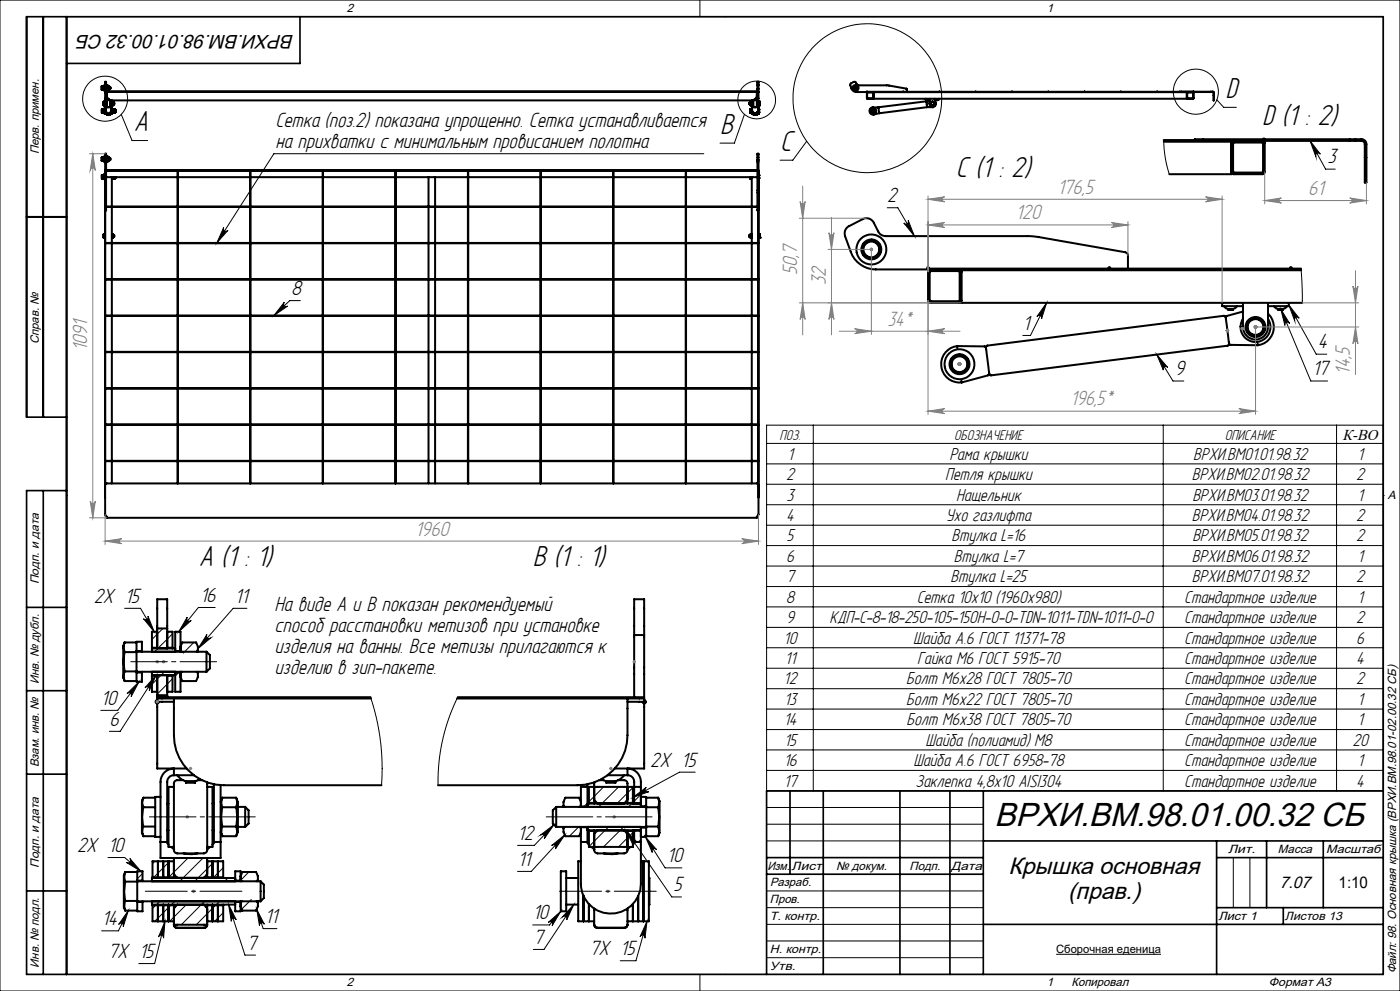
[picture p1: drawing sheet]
<svg xmlns="http://www.w3.org/2000/svg" width="420mm" height="297mm" viewBox="0 0 420 297" stroke-linecap="round" stroke-linejoin="round" font-family="sans-serif">
<g fill="none" stroke="#000" stroke-width=".6">
<path d="M30.6 26.1v.6M30.6 26.7v.2M30.6 25.8v.3M30.6 25.8v1.1M30.6 25.8h.5v1.2h-.2v-1.2M30.6 26.7h.3M30.6 26.1h.3M30.6 26.9h.3M30.6 32.7v.3M30.6 33v.5M30.6 33.5v.3M30.6 32.7v1.1"/>
<path d="M30.6 32.7h.5v1.2l-.2-1.2M30.6 33.5h.3M30.6 33h.3M30.6 33.8h.3M31.1 33.5h.3M31.1 32.9h.3M31.1 26.7h.3M31.1 26.1h.3M31.1 30.7v.6M31.1 31.3v.3M31.1 30.4v.3M31.1 30.4v1.2"/>
<path d="M31.1 31.3h.4M31.1 30.7h.4M31.1 30.4h.5M31.1 31.6h.4M31.4 32.8v.9M31.5 30.4v1.2h.1M31.5 25.5h-.1v1.8h.1M31.5 27.4v.1M31.5 27.5l.1 .1M31.5 25.6v2M31.5 25.6v-1.1h.3v1.1M31.5 27.6v2h.9"/>
<path d="M31.5 27.6h.5M31.5 27.5h.2M31.5 27.4h196M31.5 25.6h.3M31.6 32.3v1.8M31.6 32.3h-.2v1.8h.6M31.6 31.8v1.2a.9 .9 0 0 0 .9 .9 .9 .9 0 0 0 .9-.9v-1.2M31.6 31.8h.2M31.7 33.4v.7zM31.8 25.5h.4v1.8h-.4M31.8 25.6v1.8M31.8 31.4h.1"/>
<path d="M31.8 30.6h.1M31.8 31.8l.1 .1M31.9 33.7v.4M32 31.9v.1M32 25.5v1.8M32 26h.1M32 26.8h.1M32 34.3l.1 .1M32 30.1v1.8M32 34.3h.1M32 32h1M32 29.8l-.2 .2v1.8"/>
<path d="M32 29.8l-.1-.2-.3 .3v1.9M32 27.5v1.1a1.57 1.57 0 0 0 1.5 1.5h192a1.57 1.57 0 0 0 1.5-1.5v-1.1M32 33.8v.5M32 29.8h.6M32.1 25.5v1.8M32.1 29.8l.3 .1M32.1 34.4h.8M32.2 26.8l.1 .1M32.3 26.1v.6M32.3 25.8v.3M32.3 26.7v.2M32.3 26.7h.7"/>
<path d="M32.3 25.8l-.1 .1M32.3 25.8h.4M32.3 26.9h.4M32.3 29.9l-.3 .1v2M32.3 32.1h.4M32.4 29.9h.3M32.7 25.8v1.1M32.7 29.9h.2M32.8 29.9h-.1M33 34.3l-.1 .1M33 30h.1M33 26.1v.6"/>
<path d="M33 30.1h.2v1.8h-.2M33 34.3h.1M33 30v2M33 26.1h-.7M33 33.8v.5M33.1 31.9l-.1 .1M33.2 33.7v.4M33.2 31.4h.1M33.2 30.6h.1M33.2 30.1v1.7h.2M33.3 31.8l-.1 .1M33.4 33.4v.7"/>
<path d="M33.4 32.3l.1 1.8h-.5M33.4 30.1v1.7M33.4 31.5l.1 .1M33.5 31.3v.3M33.5 30.4v.3M33.5 30.7v.6M33.5 31.3h.7M33.5 30.7h.7M33.5 30.4l-.1 .2M33.5 30.4h.4M33.5 31.6h.4M33.5 32.8h.4"/>
<path d="M33.5 33.7h.4M33.9 30.4v1.2M34 32.7v1.2h-.1v-1.2h.6M34 33.7l.1 .1M34.1 32.7v.3M34.1 33v.5M34.1 33.5v.3M34.1 33.5h.5M34.1 32.7l-.1 .1M34.1 33h.4M34.1 33.8h.4M34.2 30.7v.6"/>
<path d="M34.5 32.7v.3M34.5 33v.8M34.5 32.7v1.1M34.6 32.9h.1M34.6 32.9v.6M224.9 30.7v.6M224.9 31.3h.7M224.9 30.7h.7M225 32.7h.2v1.2h-.2zM225.2 30.4v1.2M225.2 30.4h.4M225.2 31.6h.4"/>
<path d="M225.2 32.8h.4M225.2 33.7h.4M225.6 32.3v1.8h.4M225.6 31.3v.3M225.6 30.7v.6M225.6 30.4v.3M225.6 32.3h.1M225.6 30.4v.2M225.6 31.8v1.2a.9 .9 0 0 0 .9 .9 .9 .9 0 0 0 .9-.9v-1.2M225.6 30.1v1.7M225.6 31.5v.1M225.6 31.8h.2"/>
<path d="M225.7 33.4v.7M225.8 31.8l.1 .1M225.8 30.1v1.7M225.8 31.4h.1M225.8 30.6h.1M225.9 33.7v.4M226 31.9v.1M226 34.3l.1 .1M226 30.1v1.8M226 34.3h.1M226 32h1M226 30v2"/>
<path d="M226 33.8v.5M226.1 30h-.1M226.1 34.4h.8M226.2 29.9h.1M226.3 32.1h.5M226.4 29.9h.3M226.4 29.8h.6M226.8 29.9l.2 .1v2M226.9 29.8l-.6 .1M227 34.3l-.1 .1M227 30.1v1.8M227 34.3h.1"/>
<path d="M227 29.8l.2-.2 .2 .3v1.9M227 29.8l.2 .1v1.9M227 27.6h.5M227 33.8v.5M227.1 31.9l-.1 .1M227.2 33.7v.4M227.2 31.4h.1M227.2 30.6h.1M227.2 25.6v1.8M227.2 25.6v-1.1h.3v1.1M227.2 25.6h.3M227.2 31.8h.2"/>
<path d="M227.3 31.8l-.1 .1M227.4 33.4v.7M227.4 27.5h.1M227.4 32.3h.3v1.8h-.7M227.4 30.4h.6M227.5 27.6h.1M227.5 32.3v1.8M227.5 27.5l.1 .1M227.5 27.4v.1M227.5 25.6v2M227.5 27.6v2h-.8M227.6 30.4v1.2h-.2"/>
<path d="M227.6 31.3h.4M227.6 30.7h.4M227.6 31.6h.4M227.7 32.8h.1M227.7 33.7h.1M227.7 32.8v.9M228 31.3v.3M228 30.7v.6M228 30.4v.3M228 30.4v1.2M260.1 27.5h.1M260.1 27.5v2l1.8 .1 .1-.2"/>
<path d="M260.1 27.5h98M260.2 27.7h1.8l-.1 1.8h-1.7zM261.8 32.2v.1M261.8 32.2a1.1 1.1 0 0 0-.9 1.2 1.1 1.1 0 0 0 1.2 1M261.8 32.2l1.7 .1M262 27.6v.1M262 29.4v.2h94.1v-.2M262 27.7v1.7M262.1 34.3v.1M263.5 32.3l.2 1.5M263.5 32.2v.1M263.7 33.8l-1.6 .6"/>
<path d="M263.7 33.8h.1M270.9 27.5h.1M272.1 27.5l-.1-.9-5.7-1h-8.9l-.9-1.1-1.3 .6-.1 .4 .3 1a1.6 1.6 0 0 0 1.5 1.1h107M277.7 29.6v.2h1.2M277.8 29.8l.3 .1M277.9 30.4l-14.4 1.8M277.9 30.5l.2 1.5M277.9 30.4v.1M278.1 29.9h.2M278.1 32l-14.4 1.8M278.1 32l1.8 .1M278.1 32h.1"/>
<path d="M278.6 29.8l-.3 .1M278.9 30.5a.9 .9 0 0 0 .8 1.4 .9 .9 0 0 0 .8-1.4M278.9 30.1l-1 .4M278.9 29.6v1.4a.76 .76 0 0 0 .8 .8 .76 .76 0 0 0 .8-.8v-1.4M279.8 32l.1 .1M280.5 30.2a1.13 1.13 0 0 1-.6 1.9M280.8 29.8l.3 .1M281.1 29.9h.2M281.6 29.8l-.3 .1M281.7 29.6v.2h-1.2M281.8 27.5h.1M292.7 27.5h.1"/>
<path d="M303.6 27.5h.1M314.4 27.5h.1M325.3 27.5h.1M336.2 27.5h.1M347.1 27.5h.1M356.1 27.6v.1M356.1 27.7v1.7M356.2 27.7h1.8l-.1 1.8h-1.7zM358 27.5h.1M358.1 27.5l-.1 2.1h-1.8l-.1-.2M363.9 27.5h-10M363.9 27.5l.3 .3v2.3l-.1-2.4-.2-.1"/>
<path d="M363.9 27.5v.1M30.5 47.2h.1M30.5 47.2v1M30.5 48.2h.1M30.5 48.2h.4M30.6 53.5h.1M30.6 47.2v.5M30.6 47.7v.5M30.6 53.4v.1M30.6 47.2h.3M30.6 47.7h.3M30.6 52.5v.5"/>
<path d="M30.6 53v.5M30.6 53h.3M30.6 53.5h.3M30.9 47.1h.2v1.2h-.2zM30.9 52.5h-.3v.9M30.9 52.4l.2 1.2zM31.1 53.3h.3M31.1 52.7h.3M31.1 48h.3M31.1 47.4h.3M31.4 52.6v.8M31.5 52.1v1.8"/>
<path d="M31.5 46.8h-.1v1.8h.1M31.5 46.1h.3v17h-.3zM31.5 51.1v98M31.8 46.8h.4v1.8h-.4M31.8 53.1h1.7M31.8 51.1h195.4M31.8 51h195.4M32 46.8v1.8M32 47.3h.1M32 48.1h.1M32.1 46.8v1.8M32.2 47.2h.1"/>
<path d="M32.2 48.1v.1M32.2 48.2h.5M32.3 47.2v.5M32.3 47.7v.5M32.3 47.2h.4M32.3 47.7h.4M32.7 47.7v.5M32.7 47.2v.5M32.7 47.2l.1 .9M32.8 48h.2M32.8 47.4h.2M32.8 48.1l-.1 .1"/>
<path d="M33 47.4v.6M33.5 53.4h.4M33.5 53.1h19.8M33.5 53.1v8.8M33.9 53.1v.5h.1v-.5l.1 .4M34 53.4v.1M34 53.5h.5M34.5 53.1v.4M34.6 53.1l-.1 .4M34.6 53.3h.1M34.6 53.1v.2M34.7 53.1l-.1 .2"/>
<path d="M53.3 51.1v10.8M53.4 51.1v10.8M53.4 53.1h21.6M75 51.1v10.8M75.1 51.1v10.8M75.1 53.1h21.7M96.8 51.1v10.8M96.9 51.1v10.8M96.9 53.1h21.7M118.6 51.1v10.8M118.7 51.1v10.8M118.7 53.1h9.9"/>
<path d="M128.6 53.1h1.9M128.6 53.1v8.8M130.5 53.1v8.8M130.5 53.1h9.9M140.4 51.1v10.8M140.5 51.1v10.8M140.5 53.1h21.6M162.1 51.1v10.8M162.2 51.1v10.8M162.2 53.1h21.7M183.9 51.1v10.8M184 51.1v10.8"/>
<path d="M184 53.1h21.7M205.7 51.1v10.8M205.8 51.1v10.8M205.8 53.1h19.7M225 53.1v.5h.2v-.5M225.2 53.4h.3M225.5 53.1h1.7M225.5 53.1v8.8M227.5 51.1h.1M227.5 57v.7M227.6 52.1v1.8M227.7 52.6h.1"/>
<path d="M227.7 53.4h.1M227.7 52.6v.8M349.1 42h30.3v.5h-30.3M369.4 51.5v.7h-18.6M369.4 42.5v.5M369.4 43v8.5M369.6 42.5l-.2 .5M370 42.8l8.8-.1 .1 8.9-8.9 .1zM379 42a.26 .26 0 0 1 0-.4 .26 .26 0 0 1 .4 0 .26 .26 0 0 1-.1 .4M379.2 42.5l.2 .3v8.8l-.3 .5-9.1 .1-.4-.2-.2-.5M379.4 42.2h29M408.4 41.7h-50v.3"/>
<path d="M408.4 41.7a1.45 1.45 0 0 1 1.5 1.5v11.5h-.5v-11.5a.97 .97 0 0 0-1-1M408.4 41.7v.5M8 65h12M31.1 71.2h.1M31.1 71.2h.4M31.1 70.7v.5M31.1 70.2v1M31.1 70.2v.5M31.1 70.7h.4M31.1 70.2h.4M31.5 70.1v1.2M31.5 70.1h.1"/>
<path d="M31.5 71.3h.1M31.5 72.8h196l-196 .1M31.5 72.8v.1M31.6 63.1v9.7M31.6 72.9v10.8M31.8 62h195.4M31.8 61.9h195.4M33.5 70.7h.4M33.5 71.2h.4M33.5 70.2h.4M33.5 62v10.8M33.5 72.9v10.8"/>
<path d="M33.9 70.7v.5M33.9 70.2v.5M33.9 70.2h.1M33.9 70.2v1M34 71h.2M34 70.4h.2M34.2 70.4v.6M53.3 62v10.8M53.3 72.9v10.8M53.4 62v10.8M53.4 72.9v10.8M75 62v10.8"/>
<path d="M75 72.9v10.8M75.1 62v10.8M75.1 72.9v10.8M96.8 62v10.8M96.8 72.9v10.8M96.9 62v10.8M96.9 72.9v10.8M118.6 62v10.8M118.6 72.9v10.8M118.7 62v10.8M118.7 72.9v10.8M128.6 62v10.8"/>
<path d="M128.6 72.9v10.8M130.5 62v10.8M130.5 72.9v10.8M140.4 62v10.8M140.4 72.9v10.8M140.5 62v10.8M140.5 72.9v10.8M162.1 62v10.8M162.1 72.9v10.8M162.2 62v10.8M162.2 72.9v10.8M183.9 62v10.8"/>
<path d="M183.9 72.9v10.8M184 62v10.8M184 72.9v10.8M205.7 62v10.8M205.7 72.9v10.8M205.8 62v10.8M205.8 72.9v10.8M224.9 70.4v.6M224.9 71h.2M224.9 70.4h.2M225.1 70.2h.1M225.1 70.2v1"/>
<path d="M225.1 71.2h.4M225.2 70.2v.5M225.2 70.7v.5M225.2 70.7h.3M225.2 70.2h.3M225.5 62v10.8M225.5 72.9v10.8M227.5 63.1v9.7M227.5 72.9v10.8M227.5 62.9l-.3 .2v-17h.3v108.2l-.5 .6v.3h-195v-.3l-.5-.6v-5.2M227.6 70.1v1.2M227.6 70.7h.4"/>
<path d="M227.6 71.2h.4M227.6 70.2h.4M228 71.2h.1M228 70.7v.5M228 70.2v.5M228 70.2v1M258.9 73.3l2.5-1.4 2.5 1.4v2.9l-2.5 1.4-.5-.2-2-1.2zM31.5 83.7h196l-196 .1M31.5 83.7v.1M31.5 94.6h196l-196 .1M31.5 94.6v.1M31.6 83.8v10.8"/>
<path d="M31.6 94.7v10.7M33.5 83.8v10.8M33.5 94.7v10.7M53.3 83.8v10.8M53.3 94.7v10.7M53.4 83.8v10.8M53.4 94.7v10.7M75 83.8v10.8M75 94.7v10.7M75.1 83.8v10.8M75.1 94.7v10.7M96.8 83.8v10.8"/>
<path d="M96.8 94.7v10.7M96.9 83.8v10.8M96.9 94.7v10.7M118.6 83.8v10.8M118.6 94.7v10.7M118.7 83.8v10.8M118.7 94.7v10.7M128.6 83.8v10.8M128.6 94.7v10.7M130.5 83.8v10.8M130.5 94.7v10.7M140.4 83.8v10.8"/>
<path d="M140.4 94.7v10.7M140.5 83.8v10.8M140.5 94.7v10.7M162.1 83.8v10.8M162.1 94.7v10.7M162.2 83.8v10.8M162.2 94.7v10.7M183.9 83.8v10.8M183.9 94.7v10.7M184 83.8v10.8M184 94.7v10.7M205.7 83.8v10.8"/>
<path d="M205.7 94.7v10.7M205.8 83.8v10.8M205.8 94.7v10.7M225.5 83.8v10.8M225.5 94.7v10.7M227.5 83.8v10.8M227.5 94.7v10.7M278.6 80.5a.25 .25 0 0 0-.1-.4 .25 .25 0 0 0-.4 .2 .25 .25 0 0 0 .3 .3M278.6 81l-.2 .3v8.9l.2 .4 .6 .2h8.5l.5-.2 .2-.6M279 81.3h8.8v8.9h-8.8zM288.2 81l.2 .5M288.4 90v.8h102.3"/>
<path d="M288.4 81v.5M288.4 81.5v8.5M332.7 80.5a.25 .25 0 0 1-.1-.4 .25 .25 0 0 1 .4 0 .25 .25 0 0 1 0 .4M338.4 80.5v-3.9a.97 .97 0 0 0-.8-1l-26-4.6-2.6-.2h-43.3a2.57 2.57 0 0 1-2.2-1.4l-1.4-2.6a2.43 2.43 0 0 0-3.3-1.1l-4.1 2.1a2.44 2.44 0 0 0-1.2 3l1.7 4.7a8 8 0 0 0 7.5 5.2h15.7M366.6 90.8v1h6.3M367.1 91.8a2.73 2.73 0 0 0 4.1 0M367.7 95.2l-.1-.4-.4-.2-71.1 9-.3 .6M367.7 95.2l1 7.7M368.5 92.6v.3h1.4v-.3M372.9 95.5a4.5 4.5 0 0 0 3.7 7 4.5 4.5 0 0 0 3.8-7M372.9 93.4l-4.8 1.3-.4 .5M372.9 90.8v7.2a3.8 3.8 0 0 0 3.7 3.8 3.8 3.8 0 0 0 3.8-3.8v-7.2"/>
<path d="M374.2 96.6l2.5-1.5 2.5 1.5v2.8l-2.5 1.5-1.6-.9-.9-.6zM380.4 94a5.5 5.5 0 0 1 1.5 5.7 5.5 5.5 0 0 1-4.6 3.8M382.2 91.8a2.69 2.69 0 0 0 4 0M383.5 92.6v.3h1.3v-.3M386.6 90.8v1h-6.2M387.1 80.5a.26 .26 0 0 1-.1-.4 .26 .26 0 0 1 .4 0 .26 .26 0 0 1 0 .4M390.3 80.5h-111.9v.5h111.9M31.5 105.4h196l-196 .1M31.5 105.4v.1M31.5 116.3h196l-196 .1M31.5 116.3v.1M31.6 105.5v10.8"/>
<path d="M31.6 116.4v10.8M33.5 105.5v10.8M33.5 116.4v10.8M53.3 105.5v10.8M53.3 116.4v10.8M53.4 105.5v10.8M53.4 116.4v10.8M75 105.5v10.8M75 116.4v10.8M75.1 105.5v10.8M75.1 116.4v10.8M96.8 105.5v10.8"/>
<path d="M96.8 116.4v10.8M96.9 105.5v10.8M96.9 116.4v10.8M118.6 105.5v10.8M118.6 116.4v10.8M118.7 105.5v10.8M118.7 116.4v10.8M128.6 105.5v10.8M128.6 116.4v10.8M130.5 105.5v10.8M130.5 116.4v10.8M140.4 105.5v10.8"/>
<path d="M140.4 116.4v10.8M140.5 105.5v10.8M140.5 116.4v10.8M162.1 105.5v10.8M162.1 116.4v10.8M162.2 105.5v10.8M162.2 116.4v10.8M183.9 105.5v10.8M183.9 116.4v10.8M184 105.5v10.8M184 116.4v10.8M205.7 105.5v10.8"/>
<path d="M205.7 116.4v10.8M205.8 105.5v10.8M205.8 116.4v10.8M225.5 105.5v10.8M225.5 116.4v10.8M227.5 105.5v10.8M227.5 116.4v10.8M285.4 107.7l2.4-1.4 2.5 1.4v2.9l-2.5 1.4-1.5-.8-.9-.6zM287.2 103.7v.5M287.2 103.7a5.5 5.5 0 0 0-4.8 6.2 5.5 5.5 0 0 0 6.1 4.7M287.2 103.7l8.2 .1 .4 .4M288.4 114.1l.1 .5"/>
<path d="M295.8 104.2l1 7.7M296.8 111.9l-.4 .6-7.9 2.1M368.7 102.9l-.1 .5-.3 .2-71 8.9-.5-.2v-.4M368.7 102.9l.5 .5 8.1 .1M377.3 103v.5M31.5 127.2h196l-196 .1M31.5 127.2v.1M31.5 138.1h196l-196 .1M31.5 138.1v.1M31.6 127.3v10.8M31.6 138.2v7M33.5 127.3v10.8"/>
<path d="M33.5 138.2v6.7M53.3 127.3v10.8M53.3 138.2v6.7M53.4 127.3v10.8M53.4 138.2v6.7M75 127.3v10.8M75 138.2v6.7M75.1 127.3v10.8M75.1 138.2v6.7M96.8 127.3v10.8M96.8 138.2v6.7M96.9 127.3v10.8"/>
<path d="M96.9 138.2v6.7M118.6 127.3v10.8M118.6 138.2v6.7M118.7 127.3v10.8M118.7 138.2v6.7M128.6 127.3v10.8M128.6 138.2v6.7M130.5 127.3v10.8M130.5 138.2v6.7M140.4 127.3v10.8M140.4 138.2v6.7M140.5 127.3v10.8"/>
<path d="M140.5 138.2v6.7M162.1 127.3v10.8M162.1 138.2v6.7M162.2 127.3v10.8M162.2 138.2v6.7M183.9 127.3v10.8M183.9 138.2v6.7M184 127.3v10.8M184 138.2v6.7M205.7 127.3v10.8M205.7 138.2v6.7M205.8 127.3v10.8"/>
<path d="M205.8 138.2v6.7M225.5 127.3v10.8M225.5 138.2v6.7M227.5 127.3v10.8M227.5 138.2v7M227.5 149v.1M227.5 145.4l-.4-.5h-195.2l-.4 .4v3.8M227.5 149.1h.1M37.4 192.5l-.3 1.8 .3 1.1M37.4 195.4a13.3 13.3 0 0 0 0 5.8M37.4 192.5l-.4 1.1v9.5l.4 1M37.4 192.5h3.6"/>
<path d="M37.4 195.4h3.6M41 195.1l.1 .2h20.8M41 195.1h1.6M42.6 195.3v-3h-1.6v12h1.6v-2.8M45.6 194.1h1.6M45.6 194.3h7M47.2 188.3v-8.7h3v8.7M47.2 189.3h-1.6v6M47.2 188.3v6M47.2 188.3h3M47.2 194.3h3M50.2 189.3h1.6v5"/>
<path d="M50.2 194.1h1.6M50.2 188.3v6M52.6 195.1h1.6M54.2 195.1v.2M54.2 193.8l.5-1.3h4.1l.6 1.3v1.1M54.2 195.1v-5.8h-1.6v6M54.2 194.9l.3 .4M59.4 194.9v.4M59.4 194.9l-.4 .4M61.9 195.3v6M61.9 195.3l1.1 1v4l-1.1 1M190.3 190.3v18.6"/>
<path d="M190.3 190.3v-10.7h3v10.7M190.3 190.3h3M193.3 190.3v18.6M37.4 201.2l-.3 1.7 .3 1.2M37.4 204.1h3.6M37.4 201.2h3.6M41 201.5h1.6M42.6 201.3v.2M45.6 201.3v6h1.6M45.6 202.5h1.6M45.6 202.3h7M47.2 208.9v.4"/>
<path d="M47.2 209.8a.5 .5 0 0 0-.5 .5 .5 .5 0 0 0 .5 .5 .5 .5 0 0 0 .5-.5M47.2 210.8v19.5h8.8M47.2 209.3v1h5M47.2 209.3h64.1M47.2 208.9h64M47.2 202.3v6.6M47.2 208.3h3M50.2 202.5h1.6M50.2 202.3v6.6M51.8 202.3v5h-1.6M52.2 209.3v2.4a43.9 43.9 0 0 0 .7 13.3 15 15 0 0 0 14.3 10.3h47.2M52.6 201.3v6h1.6v-6"/>
<path d="M52.6 201.5h1.6M54.5 201.3l-.3 .4M59 201.3l.4 .4M59.4 201.3v.4M59.4 201.7v1.1l-.6 1.3h-4.1l-.5-1.3M61.9 201.3h-20.7l-.2 .3M137.1 209.3h56.2M137.3 208.9h56M188.2 209.3v2.4a43.9 43.9 0 0 1-.7 13.3 15 15 0 0 1-14.3 10.3h-41.8M193.3 208.9v.4M193.3 209.8a.5 .5 0 0 1 .4 .5 .5 .5 0 0 1-.4 .5 .5 .5 0 0 1-.5-.5M193.3 210.8v19.5h-8.9"/>
<path d="M193.3 209.3v1h-5.1M43 239.1l-.3 1.7 .3 1.1M43 239.1l-.4 1v9.5l.4 1M43 239.1h3.6M48.2 238.8h-1.6v12h1.6M52.2 235.8h-1.6v18h1.6M52.2 232.3v-2a4 4 0 0 0-4 4v18M52.2 232.3a1.99 1.99 0 0 0-2 2v18h-2M52.2 232.3h6M53.2 232.3a5.3 5.3 0 0 0 6.7 1.2M55 233.8h-1.8a1.06 1.06 0 0 0-1 1.4v19.8l.3 .5 .7 .3h8l.6-.3 .4-.7-.1-20.3M55.8 234.1v.5h2.7v-.5"/>
<path d="M59.3 233.8h1.3M62.2 235.8h1.5v18h-1.5M64.2 235v17.3h2M66.2 235.3v17M66.7 239.1l-.3 1.7 .3 1.1M66.7 239.1l-.5 1.2M66.7 239.1h4.1M70.8 239.1l.4 1.7-.4 1.1M70.8 239.1a7.4 7.4 0 0 1 .6 4.5v4.6a3.2 3.2 0 0 1-.6 2.4M174.3 235.8h1.9M174.3 235.3v6.5M176.2 235v6.8"/>
<path d="M178.3 235.8h9.9M178.3 239.4l.1 .5 .8 .9M178.3 235.8h-1.6v5M178.3 235.8v5M178.3 234.5v1.3M179.8 233.8h1.3M181.9 234.1v.5h2.7v-.5M182.2 232.3h6M185.4 233.8h1.9a1.45 1.45 0 0 1 .9 2M187.3 232.3a5.3 5.3 0 0 1-6.8 1.2M188.2 239.4l-.1 .5-.8 .9M188.2 232.3v-2a4 4 0 0 1 4.1 4v7.5"/>
<path d="M188.2 232.3a1.99 1.99 0 0 1 2.1 2v6.5M188.2 235.8h1.7v5M188.2 235.8v5M190.3 235.8h2M192.3 238.8h1.6v12h-1.6M193.9 239.1h3.5M197.4 239.1l.3 1.1-.3 1.7M197.4 239.1a11.6 11.6 0 0 1 .5 5.1v5.4l-.5 1M43 247.7l-.3 1.7 .3 1.2M43 241.9a12 12 0 0 0 0 5.8M43 247.7h3.6M43 250.6h3.6"/>
<path d="M43 241.9h3.6M47.4 258.1v5M48.2 252.3v4.8h18v-4.8M49 258.1v5M49.9 252.3l.7 .8M50.2 240.8h.4M50.2 248.8h.4M50.6 258.1v5M51.3 253.8l1 .8M52.2 257.2v5.9M52.2 258.1h-6.4v5M55 255.8l2.6 .2 1.7-.2"/>
<path d="M62.2 257.2v5.9M62.2 258.1h4.8v5M63 253.8l-.8 .7M63.7 240.8h.5M63.7 248.8h.5M63.7 258.1v5M64.5 252.3l-.8 .8M65.4 258.1v5M66.2 249.3l.5 1.3M66.7 247.7l-.3 1.7 .3 1.2M66.7 241.9a13.3 13.3 0 0 0 0 5.8M66.7 247.7h4.1"/>
<path d="M66.7 250.6h4.1M66.7 241.9h4.1M70.8 247.7l.4 1.7-.4 1.2M70.8 241.9a13.3 13.3 0 0 1 0 5.8M71.4 247.8h2.2M71.4 241.8h2.2M73.6 241.8v6M73.6 241.8l1 1v4l-1 1M166.9 247.8h26.7l.3 .3M166.9 241.8v6M166.9 241.8l-1.1 1v4l1.1 1M169.1 247.8v.4"/>
<path d="M169.1 241.5v.3M169.1 248.2v1.1l.5 1.3h4.1l.6-1.3M169.1 241.5l.3 .3M169.4 247.8l-.3 .4M173.9 247.8l.4 .4M174.3 258.1h-.8v18h4.8M174.3 247.8v17.1a9 9 0 0 0 9 8.9 9 9 0 0 0 9-8.9v-17.1M174.3 240.3l-.6-1.2h-4.1l-.5 1.2v1.2M174.3 241.5l-.4 .3M174.3 241.7h1.9M174.3 247.9h1.9M176 252.3l.7 .8"/>
<path d="M176.2 240.8h16.1M176.2 248.8h16.1M176.2 247.8v4.5h-1.9M176.7 248.8v5h1.6M176.7 249h1.6M176.7 240.6h1.6M177.4 253.8l1 .8M178.3 253.8v.8a1.07 1.07 0 0 0 .9 1.2h8.1a1.6 1.6 0 0 0 .9-2M178.3 253.8h9.9M178.3 248.8v5M179.2 248.9l-.7 .8-.2 .6M179.2 240.8h.1"/>
<path d="M179.2 248.8v.1M179.2 240.8h8.1M181.1 255.8l2.6 .2 1.7-.2M187.3 248.9l.8 .8 .1 .6M187.3 240.8h.1M187.3 248.8v.1M188.2 249h1.7M188.2 240.6h1.7M188.2 248.8v5M189.1 253.8l-.9 .7M189.9 248.8v5h-1.7M190.3 248.8v3.5h2"/>
<path d="M190.3 240.8h2M190.5 252.3l-.6 .8M192.3 258.1h2.4v18h-6.5M192.3 248h1.6M192.3 241.6h1.6M193 258.1v18M193.9 241.6l-.2 .2h-26.8M193.9 247.7h3.5M193.9 250.6h3.5M193.9 241.9h3.5M197.4 247.7l.3 1.2-.3 1.7M197.4 241.9a13.3 13.3 0 0 1 0 5.8"/>
<path d="M37.6 261.3l-.3 1.8 .3 1.1M37.6 264.2a13.3 13.3 0 0 0 0 5.8M37.6 270l-.3 1.7 .3 1.2M37.6 261.3l-.5 1.1v9.5l.5 1M37.6 261.3h3.6M37.6 272.9h3.6M37.6 264.2h3.6M37.6 270h3.6M41.2 263.9l.1 .2h36.9M41.2 263.9h1.6M41.2 270.3h1.6M42.8 270.1v.2"/>
<path d="M42.8 264.1v-3h-1.6v12h1.6v-2.8M45.6 270.1v1h25M45.8 262.9h6.4M45.8 271.3h6.4M45.8 271.1v5h6.4M47.4 271.1v5M49 271.1v5M50.6 271.1v5M52.2 277.1a.96 .96 0 0 0 1 1h8a.96 .96 0 0 0 1-1M52.2 277.1l.3 .7 .7 .2h8l.6-.2 .4-.7M52.2 277.1h10M52.2 261.7l.1 .5 .9 .9"/>
<path d="M52.2 271.1v6M53.2 271.2l-.9 .8-.1 .6M53.2 263.1h.1M53.2 271.1v.1M53.2 271.2h8M61.2 271.2l.7 .8 .3 .6M61.2 263.1h.1M61.2 271.1v.1M62.2 261.7l-.1 .4-.9 1M62.2 262.9h4.8M62.2 271.3h4.8M62.2 271.1v6"/>
<path d="M63.7 271.1v5M65.4 271.1v5M67 271.1v5h-4.8M70.6 270.1v3h1.6v-3M70.6 263.9h1.6M70.6 270.3h1.6M70.6 263.1h-25v1M72.2 263.9v.2M72.2 262.6l.5-1.3h4.1l.6 1.3v1.1M72.2 263.7l.3 .4M72.2 263.9v-2.8h-1.6v3M72.5 270.1l-.3 .4"/>
<path d="M77 270.1l.4 .4M77.4 263.7v.4M77.4 270.1v.4M77.4 270.5v1.1l-.6 1.3h-4.1l-.5-1.3M77.4 263.7l-.4 .4M78.2 270.1h-36.8l-.2 .3M78.2 264.1v6M78.2 264.1l1 1v4l-1 1M168.2 261.1h1.7v12h-1.7zM169.9 271.1h3.6M169.9 263.1h3.6M175 268.6v7.5"/>
<path d="M176.7 271v5.1M178.3 272.3v4.8a.96 .96 0 0 0 .9 1h8.1a.96 .96 0 0 0 .9-1v-4.8M178.3 277.1l.3 .7 .6 .2h8.1l.6-.2 .3-.7M189.9 271v5.1M191.5 268.6v7.5M194.7 263.1h.1v8h-.1"/>
<circle cx="256.6" cy="26.4" r=".61"/>
<circle cx="256.7" cy="26.4" r=".55"/>
<circle cx="256.7" cy="26.4" r=".48"/>
<circle cx="256.7" cy="26.4" r=".9"/>
<circle cx="261.9" cy="33.3" r=".61"/>
<circle cx="261.9" cy="33.3" r=".48"/>
<circle cx="262" cy="33.3" r=".89"/>
<circle cx="262" cy="33.3" r=".55"/>
<circle cx="279.7" cy="31" r=".48"/>
<circle cx="279.7" cy="31" r=".61"/>
<circle cx="279.7" cy="31.1" r=".56"/>
<circle cx="261.4" cy="74.8" r="2.99"/>
<circle cx="261.4" cy="74.8" r="4.5"/>
<circle cx="261.4" cy="74.8" r="2.38"/>
<circle cx="376.6" cy="98" r="2.39"/>
<circle cx="376.7" cy="98" r="2.99"/>
<circle cx="287.8" cy="109.2" r="2.38"/>
<circle cx="287.8" cy="109.2" r="4.5"/>
<circle cx="287.9" cy="109.2" r="2.99"/>
</g>
<g fill="none" stroke="#000" stroke-width=".3">
<path d="M0 0h420v297h-420zM20 5h395v287h-395zM210 0v5M217.5 5h.1M36.4 34.3l3.2 7.8h4.7M223.3 34.3l-3 8.6h-4.3M365.1 29.9l2 2.3h3.8M211.1 46.1h-128.9l-17.1 26.7M242 42.3l-4.2 5.7h-3.8M349.1 42l.5 5.3 1.2 4.9M393 42.2l3.1 4a.77 .77 0 0 0-1-.3 .77 .77 0 0 0-.3 1.1zM393 42.2l4.7 8.5h2.9"/>
<path d="M67.1 68.2a.77 .77 0 0 0 .3 1 .77 .77 0 0 0 1-.2l-3.3 3.8zM266.2 62.3h3.1l5 8.5M271.1 66.8a.76 .76 0 0 0 1.1 .3 .76 .76 0 0 0 .3-1.1l1.8 4.8zM85.3 90.6a.76 .76 0 0 0 0 1 .76 .76 0 0 0 1 .1l-4.1 2.9zM90.1 90.1h-3.2l-4.7 4.5M314 90.8l-4.9 9.7h-2.3M314 90.8l-1.5 4.8a.77 .77 0 0 0-.4-1 .77 .77 0 0 0-1 .3zM384.2 92.6l9 21.6h5.1M384.2 92.6l2.7 4.4a.76 .76 0 0 0-1-.4 .76 .76 0 0 0-.4 .9zM386.6 91.4l8.3 14.7h3.1M386.6 91.4l3.1 4a.77 .77 0 0 0-1-.3 .77 .77 0 0 0-.3 1zM390.3 80.5l.4 10.3"/>
<path d="M347 106.3l4.9 7.9h3.2M347 106.3l3.3 3.8a.76 .76 0 0 0-1-.2 .76 .76 0 0 0-.3 1zM230 132.9h185M230 139h185M244 127.4v109.6M349 127.4v109.6M401 127.4v109.6M415 127.4h-185v109.6h185M20 148.5h.1M230 145.1h185M230 151.3h185M230 157.4h185"/>
<path d="M415 148.5h.1M230 163.5h185M230 169.6h185M230 175.8h185M37.4 182.3h4.8l4 7M42.6 194.7l-.5 .4M43 185.4a.78 .78 0 0 0 1.1 .2 .78 .78 0 0 0 .3-1l1.8 4.7zM47.4 194.3l-1 1M48.9 188.3l-3.3 3.4M51.8 189.9l-4.4 4.4M56.2 185a.78 .78 0 0 0 .1 1 .78 .78 0 0 0 1.1-.1l-3.8 3.4zM58.1 192.5l-3.1 3.3"/>
<path d="M62.1 190.1a.78 .78 0 0 0 .1 1.1 .78 .78 0 0 0 1.1 0l-3.9 3.2zM64.6 182.1h-5.1l-5.9 7.2M74.1 182.3h-4.1l-10.6 12.1M230 181.9h185M230 188h185M230 194.1h185M38.1 207.9l3.6-3.6-2.4 4.5a.77 .77 0 0 0-.2-1 .77 .77 0 0 0-1 .1zM41.7 204.3l-6.4 8.6h-5.1M46.8 202.3l-10.7 16.9h-3.3M46.8 202.3l-2 4.7a.76 .76 0 0 0-.3-1.1 .76 .76 0 0 0-1 .2zM48.3 202.4l-2.7 2.7M49.4 201.3l-1 1"/>
<path d="M51.8 203.4l-4.6 4.6M53.7 201.5l-1.1 1.1M111.2 208.9l1.6 5.8 1.4 7.8 .5 7.2-.3 5.6M137.3 208.9l-2.5 5.8-1.9 6.3-1.2 7-.3 7.3M230 200.3h185M230 206.4h185M230 212.5h185M230 218.6h185M181.1 235.8l-4.4 4.5M185.6 235.8l-5 5M189.9 239l4-3.1a.77 .77 0 0 0-.3 1.1 .77 .77 0 0 0 1 .3zM189.9 236l-4.8 4.8"/>
<path d="M192 238.4l-1.7 1.7M208.6 231.4h-4.8l-13.9 7.6M230 224.8h185M230 230.9h185M32.4 257h5l4.9 4.1M38.9 257.3l3.4 3.8-4.3-2.6a.78 .78 0 0 0 1-.2 .78 .78 0 0 0-.1-1zM46.5 258.1l-.7 .7M50.9 258.1l-4.8 4.8M56.4 257.1l-5.8 5.8M60.9 257.1l-5.9 6M64.4 258.1l-5 5M162.2 250.3l4-3.1-2.9 4.1a.77 .77 0 0 0-.1-1 .77 .77 0 0 0-1 0z"/>
<path d="M165.5 253.4l3.9-3.2-2.8 4.2a.76 .76 0 0 0-.1-1 .76 .76 0 0 0-1 0zM166.2 247.2l-5.9 6.2h-5M169.4 250.2l-10 11h-4.1M173.7 247.7l-2.9 2.9M176.2 240.7l-1 1M176.9 249l-.2 .2M180.6 240.8l-1 1M181.5 248.9l-4.8 4.8M182.6 247.8l-1 1M186 248.9l-5 4.9M187 247.8l-.9 1M187.8 248.8l13.7 20h2.9"/>
<path d="M187.8 248.8l3.4 3.7a.76 .76 0 0 0-1-.1 .76 .76 0 0 0-.2 1zM188.6 250.8l-3 3M189.5 240.8l-.9 1M189.9 240.6h-.1M189.9 249.5l-.6 .6M192.3 251.6l-.8 .7M193.6 250.8l5.9 9.3h5.1M193.6 250.8l3.4 3.8a.76 .76 0 0 0-1.1-.1 .76 .76 0 0 0-.2 1zM193.9 250l-.9 .8M193.9 241l-.6 .6M230 242h65M230 247h65"/>
<path d="M230 252h65M370 257v15M375 257v15M38.5 272.9l-3 6.1h-5M38.5 272.9l-1.5 4.8a.77 .77 0 0 0-.4-1 .77 .77 0 0 0-1 .4zM42.8 261.8l-1.6 1.6M45.9 263.1l-.3 .4M46.7 271.3l-.9 1M47.9 270.1l-1 1M49.5 276.1l-3.1 12.7h-4.8M49.5 276.1l-.4 5.1a.78 .78 0 0 0-.6-.9 .78 .78 0 0 0-.9 .5zM51.2 271.3l-4.8 4.8"/>
<path d="M52.4 270.1l-1 1M54.9 263.1l-1 1M55.8 271.2l-4.9 4.9M59.4 263.1l-1 1M60.3 271.2l-5.9 5.9M61.4 270.1l-1 1M64.7 271.3l-5.8 5.8M65.9 270.1l-1 1M67 260.1l-2.9 2.8M67 273.5l-2.6 2.6M68.4 263.1l-1 1M68.6 271.1l4.9 15.1h3.2"/>
<path d="M68.6 271.1l2.3 4.6a.78 .78 0 0 0-1-.5 .78 .78 0 0 0-.5 .9zM72.2 272.8l-.3 .3M72.2 263.8l-.1 .1M74.6 261.3l-2.4 2.5M75.4 269.6l-2.9 2.9M76.6 272.9h.1M77 272.5l2 5.8h4.1M77 272.5l2.3 4.5a.77 .77 0 0 0-.9-.4 .77 .77 0 0 0-.5 .9zM77 272.4l-.1 .2M164.5 276.5l3.7-3.4-2.6 4.4a.76 .76 0 0 0-.1-1.1 .76 .76 0 0 0-1 .1zM168.2 273.1l-3.3 4.1h-5.1M172.1 271.1l-8.9 13.4h-3.2"/>
<path d="M172.1 271.1l-2.1 4.6a.78 .78 0 0 0-.2-1 .78 .78 0 0 0-1.1 .1zM194.1 276.1l-3.3 11.8h-4.7M194.1 276.1l-.6 5.1a.77 .77 0 0 0-.5-1 .77 .77 0 0 0-1 .5zM230 267h65M230 272h65M230 277h65M210 292v5M217.5 292h.1M230 282h65M230 287h65M316.8 286h31.5"/>
<circle cx="31.5" cy="29.6" r="6.7"/>
<circle cx="227" cy="29.9" r="5.7"/>
<circle cx="260.2" cy="29.4" r="22.3"/>
<circle cx="358.8" cy="27.5" r="6.8"/>
</g>
<g fill="none" stroke="#808080" stroke-width=".3">
<path d="M26.8 46.1h4.7M27.8 46.1l.8 5a.78 .78 0 0 0-.8-.7 .78 .78 0 0 0-.7 .7zM27.8 46.1v109.1M240.8 55.8v44.6M278.4 59.7l5-.7a.76 .76 0 0 0-.7 .7 .76 .76 0 0 0 .7 .8zM278.4 58.7v22.8M278.4 59.7h88.2M361.7 59l4.9 .7-4.9 .8a.76 .76 0 0 0 .7-.8 .76 .76 0 0 0-.7-.7zM366.6 58.7v32M379.4 51.5v9.6M404.9 59.3l5 .8-5 .8a.76 .76 0 0 0 .8-.8 .76 .76 0 0 0-.8-.8zM409.9 54.7v6.4"/>
<path d="M239.8 65.4h20.1M240 60.4a.76 .76 0 0 0 .8 .7 .76 .76 0 0 0 .7-.7l-.7 5zM248.4 74.8h13.5M248.7 69.7a.76 .76 0 0 0 .7 .8 .76 .76 0 0 0 .8-.8l-.8 5.1zM249.4 65.2v35.2M261.1 74.4l.7 .7M261.4 74.3v26M261.8 74.4l-.7 .7M278.4 67.4l5-.7a.76 .76 0 0 0-.7 .7 .76 .76 0 0 0 .7 .8zM278.4 67.4h60M333.4 66.7l5 .7-5 .8a.76 .76 0 0 0 .7-.8 .76 .76 0 0 0-.7-.7zM338.4 66.4v10.2"/>
<path d="M379.4 60.1l5-.8a.76 .76 0 0 0-.7 .8 .76 .76 0 0 0 .7 .8zM379.4 60.1h30.5M240.8 90.8l.7 4.9a.76 .76 0 0 0-.7-.7 .76 .76 0 0 0-.8 .7zM249.4 90.8l.8 4.9a.76 .76 0 0 0-.8-.7 .76 .76 0 0 0-.7 .7zM251.8 99.3h36.2M256.4 98.5l5 .8-5 .7a.76 .76 0 0 0 .7-.7 .76 .76 0 0 0-.7-.8zM278.4 90v34.2M278.4 99.3l5-.8a.76 .76 0 0 0-.7 .8 .76 .76 0 0 0 .7 .7zM288.4 90.8h-48.6M367.7 99.1h1M367.9 98.7l.7 .7M368.2 98.6v1"/>
<path d="M368.6 98.7l-.7 .7M372.2 98.5h1M372.3 98.1l.7 .7M372.7 98v1M373 98.1l-.7 .7M376.2 98h31.4M376.3 97.6l.7 .8M376.7 97.5v26.7M377 97.6l-.7 .8M390.7 90.8h16.9M405.9 85.8a.76 .76 0 0 0 .7 .7 .76 .76 0 0 0 .8-.7l-.8 5zM406.6 98l.8 5a.76 .76 0 0 0-.8-.7 .76 .76 0 0 0-.7 .7z"/>
<path d="M406.6 81.1v31.2M287.3 109.1h1.1M287.5 108.8l.7 .7M287.8 108.7v.9M288.2 108.8l-.7 .7M278.4 123.2h98.3M278.4 123.2l5-.8a.76 .76 0 0 0-.7 .8 .76 .76 0 0 0 .7 .8zM371.7 122.4l5 .8-5 .8a.76 .76 0 0 0 .7-.8 .76 .76 0 0 0-.7-.8zM26.8 155.2h5.2M27.1 150.2a.78 .78 0 0 0 .7 .7 .78 .78 0 0 0 .8-.7l-.8 5zM31.5 154.2v9M227.5 154.2v9"/>
<path d="M31.5 162.2l5-.8a.76 .76 0 0 0-.7 .8 .76 .76 0 0 0 .7 .7zM31.5 162.2h196M222.5 161.4l5 .8-5 .7a.76 .76 0 0 0 .8-.7 .76 .76 0 0 0-.8-.8zM46.7 198.3h1M46.8 198l.7 .7M47.2 197.8v1M47.5 198l-.7 .7M48.6 198.3h1M48.7 198l.7 .7M49.1 197.8v1M49.4 198l-.7 .7M189.8 198.3h.9"/>
<path d="M189.9 198l.7 .7M190.3 197.8v1M190.6 198l-.7 .7M46.7 210.3h1M46.8 210l.7 .7M47.2 209.8v1M47.5 210l-.7 .7M56.7 230.3h1M56.8 230l.7 .7M57.2 229.8v1M57.5 230l-.7 .7M182.7 230.3h1.1"/>
<path d="M182.9 230l.7 .7M183.3 229.8v1M183.6 230l-.7 .7M55.7 244.8h1M55.8 244.5l.7 .7M56.2 244.3v1M56.5 244.5l-.7 .7M183.8 244.8h.9M183.9 244.5l.7 .7M184.3 244.3v1M184.6 244.5l-.7 .7M57.6 267.1h1"/>
<path d="M57.7 266.8l.7 .7M58.1 266.6v1M58.4 266.8l-.7 .7M181.9 267.1h.9M182 266.8l.7 .7M182.4 266.6v1M182.7 266.8l-.7 .7"/>
</g>
<path d="M39.2 198.3h25.8" fill="none" stroke="#000" stroke-width=".3" stroke-dasharray="15.2 1.3 1.3 1.3" stroke-dashoffset="4.3"/>
<path d="M44.8 244.8h31.8M195.6 244.8h-31.7" fill="none" stroke="#000" stroke-width=".3" stroke-dasharray="15.2 1.3 1.3 1.3" stroke-dashoffset="1.3"/>
<path d="M43.6 267.1h29M167.9 267.1h29" fill="none" stroke="#000" stroke-width=".3" stroke-dasharray="15.2 1.3 1.3 1.3" stroke-dashoffset="2.6"/>
<g fill="none" stroke="#000" stroke-width=".5">
<path d="M13 5v120M20 5v287M90 5v14h-70M8 65h12M20 125h-12v-120h407v287h-407v-145h12M13 147v145M8 182h12M8 207h12M8 232h12M237 237v25M247 237v55M270 237v55"/>
<path d="M285 237v55M295 237v55M415 237h-185v55M230 257h65M295 252h120M365 252v40M365 257h50M380 252v20M397 252v20M8 267h12M230 262h65M295 277h120"/>
<path d="M365 272h50M385 272v5"/>
</g>
<path d="M85.3 90.6a.76 .76 0 0 0 0 1 .76 .76 0 0 0 1 .1l-4.1 2.9zM67.1 68.2a.77 .77 0 0 0 .3 1 .77 .77 0 0 0 1-.2l-3.3 3.8zM38.1 207.9l3.6-3.6-2.4 4.5a.77 .77 0 0 0-.2-1 .77 .77 0 0 0-1 .1zM46.8 202.3l-2 4.7a.76 .76 0 0 0-.3-1.1 .76 .76 0 0 0-1 .2zM43 185.4a.78 .78 0 0 0 1.1 .2 .78 .78 0 0 0 .3-1l1.8 4.7zM56.2 185a.78 .78 0 0 0 .1 1 .78 .78 0 0 0 1.1-.1l-3.8 3.4zM62.1 190.1a.78 .78 0 0 0 .1 1.1 .78 .78 0 0 0 1.1 0l-3.9 3.2zM38.5 272.9l-1.5 4.8a.77 .77 0 0 0-.4-1 .77 .77 0 0 0-1 .4zM38.9 257.3l3.4 3.8-4.3-2.6a.78 .78 0 0 0 1-.2 .78 .78 0 0 0-.1-1zM77 272.5l2.3 4.5a.77 .77 0 0 0-.9-.4 .77 .77 0 0 0-.5 .9zM68.6 271.1l2.3 4.6a.78 .78 0 0 0-1-.5 .78 .78 0 0 0-.5 .9zM49.5 276.1l-.4 5.1a.78 .78 0 0 0-.6-.9 .78 .78 0 0 0-.9 .5zM164.5 276.5l3.7-3.4-2.6 4.4a.76 .76 0 0 0-.1-1.1 .76 .76 0 0 0-1 .1zM172.1 271.1l-2.1 4.6a.78 .78 0 0 0-.2-1 .78 .78 0 0 0-1.1 .1zM194.1 276.1l-.6 5.1a.77 .77 0 0 0-.5-1 .77 .77 0 0 0-1 .5zM162.2 250.3l4-3.1-2.9 4.1a.77 .77 0 0 0-.1-1 .77 .77 0 0 0-1 0zM165.5 253.4l3.9-3.2-2.8 4.2a.76 .76 0 0 0-.1-1 .76 .76 0 0 0-1 0zM189.9 239l4-3.1a.77 .77 0 0 0-.3 1.1 .77 .77 0 0 0 1 .3zM193.6 250.8l3.4 3.8a.76 .76 0 0 0-1.1-.1 .76 .76 0 0 0-.2 1zM187.8 248.8l3.4 3.7a.76 .76 0 0 0-1-.1 .76 .76 0 0 0-.2 1zM271.1 66.8a.76 .76 0 0 0 1.1 .3 .76 .76 0 0 0 .3-1.1l1.8 4.8zM314 90.8l-1.5 4.8a.77 .77 0 0 0-.4-1 .77 .77 0 0 0-1 .3zM347 106.3l3.3 3.8a.76 .76 0 0 0-1-.2 .76 .76 0 0 0-.3 1zM386.6 91.4l3.1 4a.77 .77 0 0 0-1-.3 .77 .77 0 0 0-.3 1zM384.2 92.6l2.7 4.4a.76 .76 0 0 0-1-.4 .76 .76 0 0 0-.4 .9zM393 42.2l3.1 4a.77 .77 0 0 0-1-.3 .77 .77 0 0 0-.3 1.1z" fill="#000"/>
<g fill="#808080">
<path d="M371.7 122.4l5 .8-5 .8a.76 .76 0 0 0 .7-.8 .76 .76 0 0 0-.7-.8zM278.4 123.2l5-.8a.76 .76 0 0 0-.7 .8 .76 .76 0 0 0 .7 .8z"/>
<path d="M31.5 162.2l5-.8a.76 .76 0 0 0-.7 .8 .76 .76 0 0 0 .7 .7zM222.5 161.4l5 .8-5 .7a.76 .76 0 0 0 .8-.7 .76 .76 0 0 0-.8-.8zM278.4 67.4l5-.7a.76 .76 0 0 0-.7 .7 .76 .76 0 0 0 .7 .8zM333.4 66.7l5 .7-5 .8a.76 .76 0 0 0 .7-.8 .76 .76 0 0 0-.7-.7zM278.4 59.7l5-.7a.76 .76 0 0 0-.7 .7 .76 .76 0 0 0 .7 .8zM361.7 59l4.9 .7-4.9 .8a.76 .76 0 0 0 .7-.8 .76 .76 0 0 0-.7-.7zM256.4 98.5l5 .8-5 .7a.76 .76 0 0 0 .7-.7 .76 .76 0 0 0-.7-.8zM278.4 99.3l5-.8a.76 .76 0 0 0-.7 .8 .76 .76 0 0 0 .7 .7z"/>
<path d="M240.8 90.8l.7 4.9a.76 .76 0 0 0-.7-.7 .76 .76 0 0 0-.8 .7zM240 60.4a.76 .76 0 0 0 .8 .7 .76 .76 0 0 0 .7-.7l-.7 5z"/>
<path d="M27.1 150.2a.78 .78 0 0 0 .7 .7 .78 .78 0 0 0 .8-.7l-.8 5zM27.8 46.1l.8 5a.78 .78 0 0 0-.8-.7 .78 .78 0 0 0-.7 .7zM249.4 90.8l.8 4.9a.76 .76 0 0 0-.8-.7 .76 .76 0 0 0-.7 .7zM248.7 69.7a.76 .76 0 0 0 .7 .8 .76 .76 0 0 0 .8-.8l-.8 5.1z"/>
<path d="M405.9 85.8a.76 .76 0 0 0 .7 .7 .76 .76 0 0 0 .8-.7l-.8 5zM406.6 98l.8 5a.76 .76 0 0 0-.8-.7 .76 .76 0 0 0-.7 .7z"/>
<path d="M379.4 60.1l5-.8a.76 .76 0 0 0-.7 .8 .76 .76 0 0 0 .7 .8zM404.9 59.3l5 .8-5 .8a.76 .76 0 0 0 .8-.8 .76 .76 0 0 0-.8-.8z"/>
</g>
<text font-size="10" x="298.3" y="247.6">ВРХИ.ВМ.98.01.00.32 СБ</text>
<g font-size="9.7">
<text x="367.6" y="29.3">D</text>
<text x="40.1" y="39.2">A</text>
<text x="216" y="40">B</text>
<text x="378.7" y="37.4">D (1 : 2)</text>
<text x="234.1" y="45.1">C</text>
<text x="286.8" y="53.1">C (1 : 2)</text>
<text x="59.7" y="169.6">A (1 : 1)</text>
<text x="159.9" y="169.6">B (1 : 1)</text>
</g>
<g font-size="7.1">
<text x="302.5" y="261.9">Крышка основная</text>
<text x="320.4" y="269.4">(прав.)</text>
</g>
<g font-size="6.9">
<text x="82.6" y="38.1">Сетка (поз.2) показана упрощенно. Сетка устанавливается</text>
<text x="82.6" y="44.3">на прихватки с минимальным провисанием полотна</text>
<text x="398.2" y="49">3</text>
<text x="266.2" y="60.5">2</text>
<text x="87.5" y="88.4">8</text>
<text x="306.9" y="98.8">1</text>
<text x="395.4" y="104.4">4</text>
<text x="352.5" y="112.5">9</text>
<text x="393.8" y="112.5">17</text>
<text x="28.2" y="180.6">2X 15</text>
<text x="60.1" y="180.4">16</text>
<text x="70.5" y="180.6">11</text>
<text x="82.4" y="183.1">На виде А и В показан рекомендуемый</text>
<text x="82.4" y="189.4">способ расстановки метизов при установке</text>
<text x="82.4" y="195.6">изделия на ванны. Все метизы прилагаются к</text>
<text x="82.4" y="201.9">изделию в зип-пакете.</text>
<text x="30.3" y="211.2">10</text>
<text x="32.9" y="217.5">6</text>
<text x="195.1" y="229.7">2X 15</text>
<text x="155.3" y="251.7">12</text>
<text x="23.1" y="255.3">2X 10</text>
<text x="155.3" y="259.5">11</text>
<text x="200.1" y="258.4">10</text>
<text x="202.1" y="267.2">5</text>
<text x="159.8" y="275.6">10</text>
<text x="30.5" y="277.3">14</text>
<text x="79.5" y="276.6">11</text>
<text x="32.4" y="287.1">7X 15</text>
<text x="74" y="284.6">7</text>
<text x="160" y="282.9">7</text>
<text x="176.8" y="286.3">7X 15</text>
</g>
<g font-size="6.9" fill="#808080">
<text x="317.2" y="58">176,5</text>
<text x="392.4" y="58.4">61</text>
<text x="304.8" y="65.7">120</text>
<text x="239.1" y="82.4" transform="rotate(-90 239.1 82.4)">50,7</text>
<text x="247.8" y="85.3" transform="rotate(-90 247.8 85.3)">32</text>
<text x="266.3" y="97.6">34*</text>
<text x="26.2" y="105.2" transform="rotate(-90 26.2 105.2)">1091</text>
<text x="405" y="112.2" transform="rotate(-90 405 112.2)">14,5</text>
<text x="321.2" y="121.5">196,5*</text>
<text x="124.6" y="160.5">1960</text>
</g>
<g font-size="5.8">
<text x="88.3" y="10.4" transform="rotate(-180 88.3 10.4)">ВРХИ.ВМ.98.01.00.32 СБ</text>
<text x="236.2" y="137.8">1</text>
<text x="284.8" y="137.8">Рама крышки</text>
<text x="358" y="137.8">ВРХИ.ВМ01.01.98.32</text>
<text x="407.2" y="137.8">1</text>
<text x="235.9" y="143.9">2</text>
<text x="283.5" y="143.9">Петля крышки</text>
<text x="357.6" y="143.9">ВРХИ.ВМ02.01.98.32</text>
<text x="406.9" y="143.9">2</text>
<text x="236" y="150">3</text>
<text x="286.8" y="150">Нащельник</text>
<text x="357.7" y="150">ВРХИ.ВМ03.01.98.32</text>
<text x="407.2" y="150">1</text>
<text x="235.9" y="156.2">4</text>
<text x="283.8" y="156.2">Ухо газлифта</text>
<text x="357.6" y="156.2">ВРХИ.ВМ04.01.98.32</text>
<text x="406.9" y="156.2">2</text>
<text x="236" y="162.3">5</text>
<text x="285.4" y="162.3">Втулка L=16</text>
<text x="357.7" y="162.3">ВРХИ.ВМ05.01.98.32</text>
<text x="406.9" y="162.3">2</text>
<text x="235.9" y="168.4">6</text>
<text x="286.2" y="168.4">Втулка L=7</text>
<text x="357.6" y="168.4">ВРХИ.ВМ06.01.98.32</text>
<text x="407.2" y="168.4">1</text>
<text x="235.9" y="174.5">7</text>
<text x="285.2" y="174.5">Втулка L=25</text>
<text x="357.6" y="174.5">ВРХИ.ВМ07.01.98.32</text>
<text x="406.9" y="174.5">2</text>
<text x="235.8" y="180.6">8</text>
<text x="275" y="180.6">Сетка 10х10 (1960х980)</text>
<text x="355.3" y="180.6">Стандартное изделие</text>
<text x="407.2" y="180.6">1</text>
<text x="235.9" y="186.8">9</text>
<text x="248.8" y="186.8">КДП-С-8-18-250-105-150H-0-0-TDN-1011-TDN-1011-0-0</text>
<text x="355.3" y="186.8">Стандартное изделие</text>
<text x="406.9" y="186.8">2</text>
<text x="235.1" y="192.9">10</text>
<text x="274" y="192.9">Шайба A.6 ГОСТ 11371-78</text>
<text x="355.3" y="192.9">Стандартное изделие</text>
<text x="406.9" y="192.9">6</text>
<text x="235.5" y="199">11</text>
<text x="275.1" y="199">Гайка M6 ГОСТ 5915-70</text>
<text x="355.3" y="199">Стандартное изделие</text>
<text x="406.9" y="199">4</text>
<text x="235.1" y="205.1">12</text>
<text x="271.8" y="205.1">Болт M6x28 ГОСТ 7805-70</text>
<text x="355.3" y="205.1">Стандартное изделие</text>
<text x="406.9" y="205.1">2</text>
<text x="235.2" y="211.3">13</text>
<text x="271.8" y="211.3">Болт M6x22 ГОСТ 7805-70</text>
<text x="355.3" y="211.3">Стандартное изделие</text>
<text x="407.2" y="211.3">1</text>
<text x="235.1" y="217.4">14</text>
<text x="272" y="217.4">Болт M6x38 ГОСТ 7805-70</text>
<text x="355.3" y="217.4">Стандартное изделие</text>
<text x="407.2" y="217.4">1</text>
<text x="235.2" y="223.5">15</text>
<text x="277.7" y="223.5">Шайба (полиамид) М8</text>
<text x="355.3" y="223.5">Стандартное изделие</text>
<text x="405.7" y="223.5">20</text>
<text x="235.1" y="229.6">16</text>
<text x="274" y="229.6">Шайба A.6 ГОСТ 6958-78</text>
<text x="355.3" y="229.6">Стандартное изделие</text>
<text x="407.2" y="229.6">1</text>
<text x="235.1" y="235.8">17</text>
<text x="274.6" y="235.8">Заклепка 4,8х10 AISI304</text>
<text x="355.3" y="235.8">Стандартное изделие</text>
<text x="406.9" y="235.8">4</text>
</g>
<text font-size="5" x="383.9" y="266">7.07</text>
<g font-size="4.8">
<text x="367.5" y="131.9">ОПИСАНИЕ</text>
<text x="401.6" y="266">1:10</text>
</g>
<g font-size="4.7">
<text x="233.9" y="131.9">ПОЗ.</text>
<text x="286.3" y="131.9">ОБОЗНАЧЕНИЕ</text>
<text x="402.8" y="131.8">К-ВО</text>
</g>
<g font-size="3.6">
<text x="104" y="3.6">2</text>
<text x="314" y="3.6">1</text>
<text x="11.6" y="46.3" transform="rotate(-90 11.6 46.3)">Перв. примен.</text>
<text x="11.6" y="103.2" transform="rotate(-90 11.6 103.2)">Справ. №</text>
<text x="416.4" y="149.6">A</text>
<text x="11.6" y="175.1" transform="rotate(-90 11.6 175.1)">Подп. и дата</text>
<text x="11.6" y="205" transform="rotate(-90 11.6 205)">Инв. № дубл.</text>
<text x="11.6" y="230" transform="rotate(-90 11.6 230)">Взам. инв. №</text>
<text x="368.4" y="255.6">Лит.</text>
<text x="383.4" y="255.6">Масса</text>
<text x="397.8" y="255.6">Масштаб</text>
<text x="11.6" y="260.1" transform="rotate(-90 11.6 260.1)">Подп. и дата</text>
<text x="230.2" y="260.6">Изм.</text>
<text x="237.5" y="260.6">Лист</text>
<text x="250.9" y="260.6">№ докум.</text>
<text x="272.9" y="260.6">Подп.</text>
<text x="285.4" y="260.6">Дата</text>
<text x="231" y="265.6">Разраб.</text>
<text x="231" y="275.6">Т. контр.</text>
<text x="231" y="270.6">Пров.</text>
<text x="365.5" y="275.6">Лист 1</text>
<text x="385.5" y="275.6">Листов 13</text>
<text x="231" y="285.6">Н. контр.</text>
<text x="11.6" y="290" transform="rotate(-90 11.6 290)">Инв. № подл.</text>
<text x="231" y="290.6">Утв.</text>
<text x="418.9" y="291.8" transform="rotate(-90 418.9 291.8)">Файл: 98. Основная крышка (ВРХИ.ВМ.98.01-02.00.32 СБ)</text>
<text x="104" y="295.6">2</text>
<text x="314" y="295.6">1</text>
<text x="321.5" y="295.6">Копировал</text>
<text x="380.7" y="295.6">Формат А3</text>
</g>
<text font-size="3.4" x="316.8" y="285.6">Сборочная еденица</text>
</svg>
